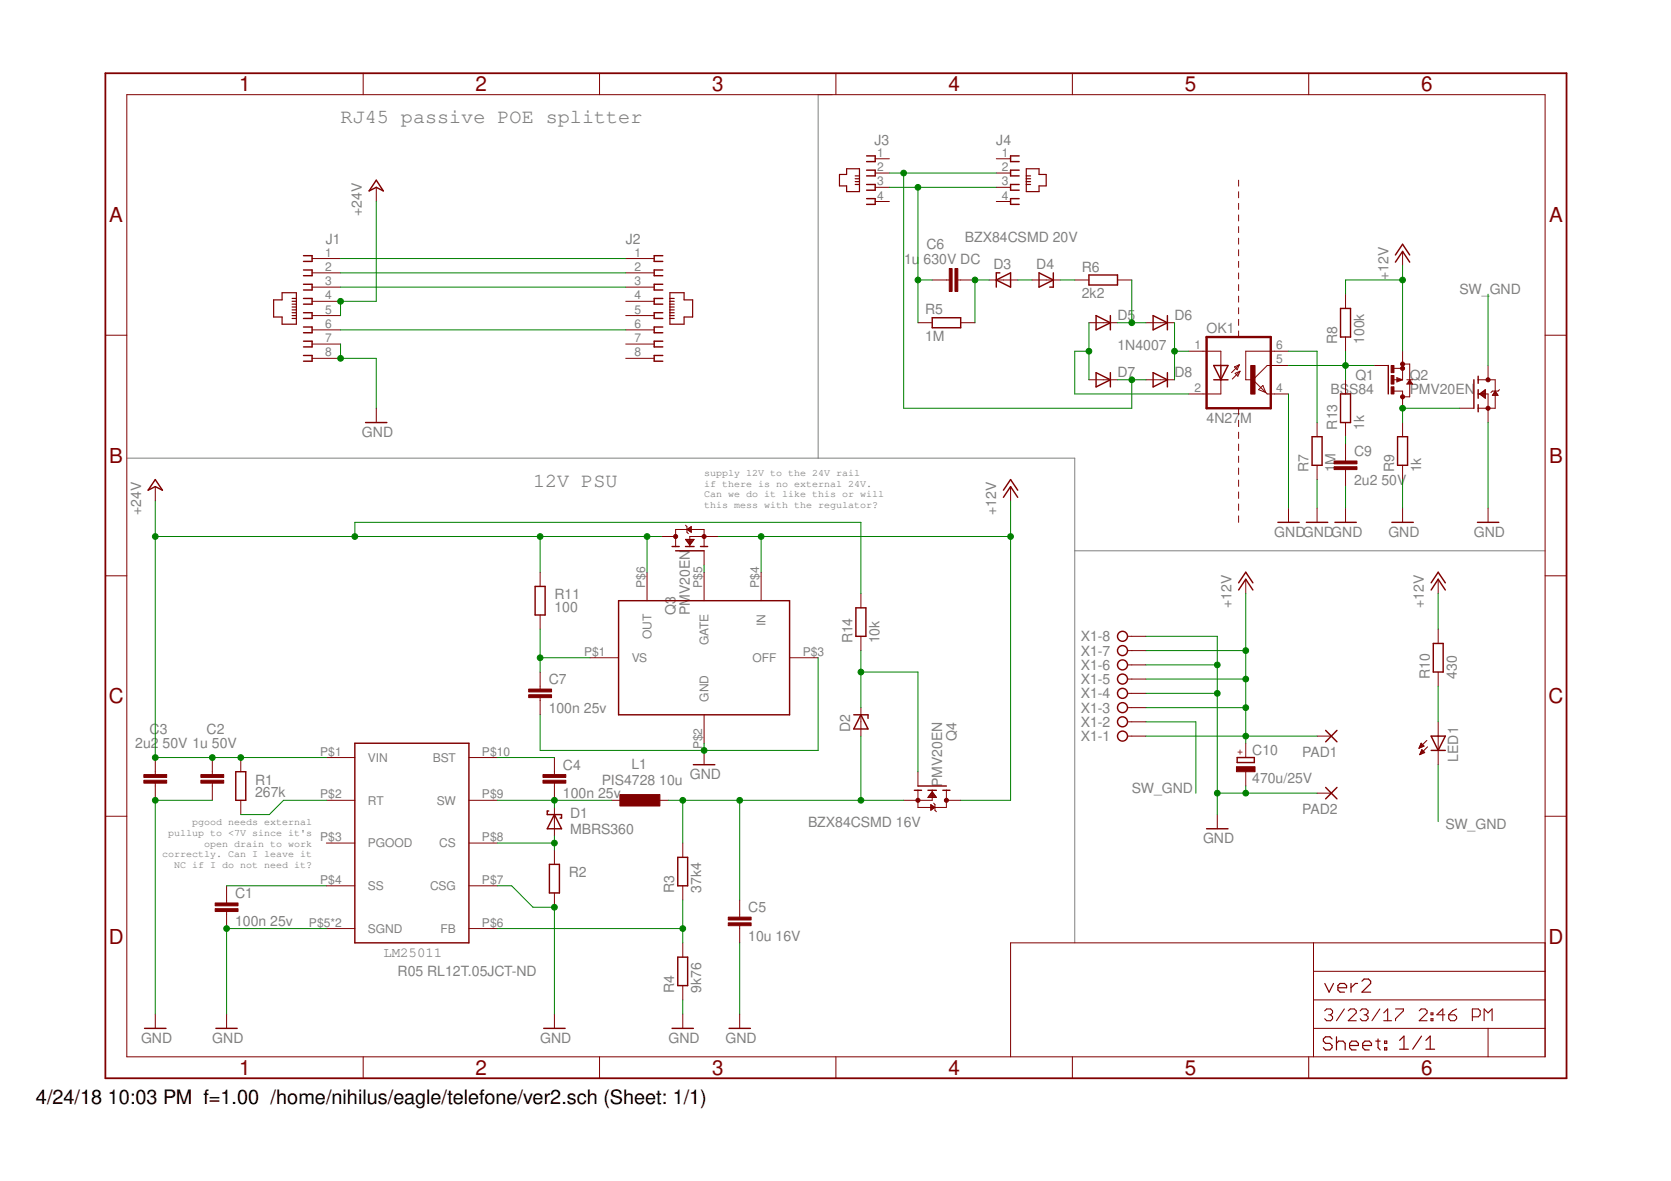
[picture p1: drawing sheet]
<svg xmlns="http://www.w3.org/2000/svg" width="297mm" height="210mm" viewBox="0 0 297 210" stroke-linecap="round" stroke-linejoin="round" font-family="sans-serif">
<path d="M148 16.8h-2.6v64.6M22.5 81.4h168.6v86.2M191.1 97.9h83.6" fill="none" stroke="#808080" stroke-width=".18"/>
<g fill="none" stroke="#800000" stroke-width=".18">
<path d="M22.5 16.8h252.2v171h-252.2zM64.6 13v3.8M106.6 13v3.8M148.6 13v3.8M190.6 13v3.8M232.6 13v3.8M66.9 33.3v2.5M155.6 28.2h2.5M155.6 30.8h2.5M155.6 33.3h2.5M155.6 35.8h2.5M177.1 28.2h2.5"/>
<path d="M177.1 30.8h2.5M177.1 33.3h2.5M177.1 35.8h2.5M220.2 32v1.1M220.2 34.1v1.1M220.2 36.2v1M220.2 38.2v1.1M18.7 59.6h3.8M55.5 46h5M55.5 48.5h5M55.5 51h5M55.5 53.6h5"/>
<path d="M55.5 56.1h5M55.5 58.6h5M111.2 46h5.1M111.2 48.5h5.1M111.2 51h5.1M111.2 53.6h5.1M111.2 56.1h5.1M111.2 58.6h5.1M163.2 57.4h2.5M165.7 49.8h3M170.3 49.8h3M170.8 57.4h2.5"/>
<path d="M175.8 49.8h5.1M183.5 49.8h5M191.1 49.8h2.5M193.6 57.4h5M198.6 49.8h2.6M203.7 57.4h5.1M220.2 58.8v1.1h-1.3M220.2 40.3v1M220.2 42.3v1.1M220.2 44.4v1.1M220.2 46.5v1M220.2 48.5v1.1"/>
<path d="M220.2 50.6v1M220.2 52.6v1.1M220.2 54.7v1.1M220.2 56.8v1M239.2 52.3v2.5M239.2 59.9v2.5M249.3 44.7v2.5M274.7 59.6h3.8M55.5 61.2h5M55.5 63.7h5M66.9 72.6v2.5M111.2 61.2h5.1"/>
<path d="M111.2 63.7h5.1M193.6 67.5h5M203.7 67.5h5.1M211.3 62.4h5.7v2.6M217 67.5v2.5h-5.7M219.4 65.2l.9-.4-.4 .9zM219.6 66.4l.8-.4-.4 .9zM220.2 72.6v1.1M220.2 74.7v1.1M220.2 76.8v1.1M220.2 78.9v1.2M220.3 64.8l-1.4 1.4"/>
<path d="M220.4 66l-1.3 1.4M223.7 69.3l.8-.8 .5 1.3zM225 69.8l.3 .2h3.7M229 62.4h-7.6v5.1h1.1M229 65h-3.7l-2.6 2.5 2.3 2.3M234.1 75.1v2.5M239.2 67.5v2.5M239.2 75.1v2.5M239.2 78.9v3M244.3 65h2.5M247.8 67.5h1.5M247.8 69.5h1.5v3.1"/>
<path d="M247.8 65.5h1.5M248.3 67.1l1 .4-1 .4zM249.3 62.4v5.1M249.3 75.1v2.5M249.3 64.7h1.3v5.8h-1.3M250.1 67.5h1M250.6 67.5l.5 .8h-1zM259.5 72.6h2.5M262.8 70h1.7v5.1M262.8 67.5h3v5.1h-3M263 70l1-.7v1.5zM263.1 69.9h.9"/>
<path d="M263.2 70.2h.8M263.3 69.8h.7M263.4 70.3h.6M263.5 69.7h.5M263.5 70.4h.5M263.6 69.6h.4M263.7 70.5h.3M263.8 69.4h.2M263.8 70.6h.2M263.9 69.3h.1M264 70.8h.1M264.5 65v2.5"/>
<path d="M265.4 70.2h.8M265.5 70h.6M265.5 69.9h.6M265.6 69.8h.4M265.7 69.7h.2M265.8 69.6h.1M265.8 69.5l.5 .8h-1zM266.6 69.3l-.3 .2h-1l-.3 .3M27.6 86.5v2.5M117.6 95.4h2.5M120.1 97.1v-3h5.1v3M121.9 93.3l.2 .3v1l.3 .2"/>
<path d="M121.9 95.9h1.5l-.8 1zM121.9 95.9h1.5M122 96h1.3M122.1 96.1h1.1M122.1 94.1l.8-.5v1zM122.2 96.3h.9M122.3 96.4h.7M122.3 94.2h.6M122.3 94h.6M122.3 96.5h.6M122.4 96.6h.4M122.5 93.9h.4"/>
<path d="M122.5 94.3h.4M122.5 96.8h.2M122.6 96.9h.1M122.7 94.5h.2M122.7 93.7h.2M122.8 93.6h.1M122.9 94.6h.1M125.2 97.9v2.5M127.7 95.4h-5.1v1.7M179.6 86.5v2.5M220.2 81.1v1.1M220.2 83.2v1.1"/>
<path d="M220.2 85.3v1.1M220.2 87.4v1.2M220.2 89.6v1.1M220.2 91.7v1.1M229 90.3v2.5M234.1 82.7v2.5M234.1 90.3v2.5M239.2 83.5v3M239.2 90.3v2.5M249.3 82.7v2.5M249.3 90.3v2.5M264.5 90.3v2.5"/>
<path d="M18.7 102.3h3.8M96 101.7v2.5M96 109.3v2.5M96 119.4v3.1M104.9 116.9h5.1M115 101.7v5.1M125.2 101.7v5.1M135.3 101.7v5.1M140.4 116.9h5M153 105.5v2.5M153 113.1v2.5M200.4 118.2h3.3"/>
<path d="M200.4 115.6h3.3M200.4 113.1h3.3M221.4 103v2.5M255.7 103v2.5M255.7 111.8v2.6M255.7 119.4v2.6M274.7 102.3h3.8M27.6 134.6v3.1M27.6 139.2v3M37.7 134.6v3.1M37.7 139.2v3M42.8 134.6v2.6"/>
<path d="M58 134.6h5.1M83.4 134.6h5M96 124v3M98.6 134.6v3.1M98.6 139.2v3M125.2 127v5.1M125.2 133.4v2.5M153 125.8v5M163.2 137.2v2.5M200.4 130.8h3.3M200.4 128.3h3.3M200.4 125.8h3.3"/>
<path d="M200.4 123.2h3.3M200.4 120.7h3.3M221.4 132.1v2.5M221.4 137.2v2.5M234.1 130.8h2.6M252.3 132.9h.1M252.3 132.8h.3M252.4 132.7h.5M252.4 132.6h.7M252.4 134h.2M252.5 132.5h.5M252.5 133.9h.4"/>
<path d="M252.5 132.4h.4M252.5 133.8h.7M252.6 132.2h.2M252.6 133.7h.6M252.6 132.1l-.4 .9M252.6 132.1l.5 .5M252.6 132.1h.1M252.6 133.5h.4M252.7 133.4h.2M252.7 133.3h.1M252.8 133.2l.5 .6-.9 .3zM253.1 132.6l-.9 .4"/>
<path d="M253.6 131.6l-1.4 1.4M253.8 132.7l-1.4 1.4M255.7 128.3v7.6M18.7 145.1h3.8M40.3 157.4v3.1M42.8 142.2v2.6M58 142.2h5.1M58 149.8h5.1M58 157.4h5.1M83.4 142.2h5M83.4 149.8h5M83.4 157.4h5"/>
<path d="M98.6 143.5v5.1M98.6 151.1v2.5M98.6 158.7v2.5M108.7 142.2h2.5M116.3 142.2h2.5M121.4 149.8v2.6M121.4 157.4v2.6M131.5 160v3M163.2 140.5v3h5v-3M165 141.6h1.4M165.1 141.5h1.2M165.2 141.4h1"/>
<path d="M165.3 141.2h.8M165.4 141.1h.6M165.5 143l.7 .5-.7 .5zM165.5 143.9h.1M165.5 143.8h.3M165.5 143.7h.5M165.5 143.5h.7M165.5 143.4h.6M165.5 143.3h.4M165.5 143.2h.2M165.5 143h.1M165.5 141h.4"/>
<path d="M165.6 140.9h.2M165.7 140.8h.1M165.7 140.5v1.7h-5.1M165.7 140.7l.8 1h-1.5zM166 142.7l.2 .3v1l.3 .3M168.2 142.2h2.6M216.4 144.8v2.5M234.1 141h2.6M274.7 145.1h3.8M40.3 162v3M58 165h5.1M83.4 165h5"/>
<path d="M121.4 167.6v2.5M121.4 175.2v2.5M131.5 164.5v3.1M233.5 167.6v20.2M233.5 177.7h41.2M233.5 172.6h41.2M274.7 167.6h-95.1v20.2M27.6 180.2v2.6M40.3 180.2v2.6M64.6 187.8v3.8M98.6 180.2v2.6M106.6 187.8v3.8"/>
<path d="M121.4 180.2v2.6M131.5 180.2v2.6M148.6 187.8v3.8M190.6 187.8v3.8M232.6 187.8v3.8M233.5 182.8h41.2M264.5 182.8v5"/>
</g>
<g fill="none" stroke="#800000" stroke-width=".21">
<path d="M149.2 31h1.3v-1h2.3v4.1h-2.3v-1.1h-1.3zM152 31.3h.8M152 31.8h.8M152 32.3h.8M152 32.8h.8M182.4 30h2.3v1h1.3v2h-1.3v1.1h-2.3zM182.4 31.3h.8M182.4 31.8h.8M182.4 32.3h.8M182.4 32.8h.8M48.6 53.3h1.5v-1.3h2.6v5.6h-2.6v-1.3h-1.5zM51.9 53h.8"/>
<path d="M51.9 53.6h.8M51.9 54.1h.8M51.9 54.6h.8M51.9 55.1h.8M51.9 55.6h.8M51.9 56.1h.8M51.9 56.6h.8M119.1 52h2.5v1.3h1.5v3h-1.5v1.3h-2.5zM119.1 53h.7M119.1 53.6h.7M119.1 54.1h.7M119.1 54.6h.7"/>
<path d="M119.1 55.1h.7M119.1 55.6h.7M119.1 56.1h.7M119.1 56.6h.7M235.5 174.8l.8 1.5 .7-1.5M237.8 175.6h1.6v-.4l-.4-.4h-.8l-.4 .4v.8l.4 .3h.8M240.2 174.8v1.5M241.3 174.8h-.4l-.7 .8M242.1 174.4l.4-.4h.8l.3 .4v.4l-1.5 1.5h1.5M236.8 184.7l-.4-.4h-.8l-.4 .4v.3l.4 .4h.8l.4 .4v.4l-.4 .4h-.8l-.4-.4M237.6 184.3v2.3M237.6 185.4l.4-.4h.7l.4 .4v1.2"/>
<path d="M239.9 185.8h1.6v-.4l-.4-.4h-.8l-.4 .4v.8l.4 .4h.8M242.2 185.8h1.6v-.4l-.4-.4h-.8l-.4 .4v.8l.4 .4h.8M244.6 185h.7M245 184.7v1.5l.3 .4M246.1 185h.4v.4h-.4zM246.1 186.2h.4v.4h-.4zM248.8 184.9l.8-.8v2.4M248.8 186.5h1.6M252.7 184.1l-1.6 2.4M253.5 186.5h1.5M253.5 184.9l.7-.8v2.4"/>
</g>
<g fill="none" stroke="#800000" stroke-width=".19">
<path d="M235.5 179.7l.3-.4h.7l.4 .4v.3l-.4 .4M239 179.3l-1.4 2.1M239.7 179.7l.3-.4h.7l.4 .4v.3l-1.4 1.4h1.4M241.8 179.7l.3-.4h.7l.4 .4v.3l-.4 .4M245.3 179.3l-1.4 2.1M248.1 179.3h1.4v.4l-1.4 1.4v.3M252.3 179.7l.3-.4h.7l.4 .4v.3l-1.4 1.4h1.4M258.9 179.3l-.7 .4-.7 .7M236.2 180.4h.3M236.5 180.4l.4 .3v.4l-.4 .3h-.7l-.3-.3M242.5 180.4h.3M242.8 180.4l.4 .3v.4l-.4 .3h-.7l-.3-.3"/>
<path d="M246 181.4h1.4M246 180l.7-.7v2.1M254.4 180h.3v.4h-.3zM254.4 181.1h.3v.3h-.3zM256.8 180.4h-1.4l1.1-1.1v2.1M257.5 180.4h1.1l.3 .3v.4l-.3 .3h-.7l-.4-.3zM261.7 180.7h1.1l.3-.3v-.7l-.3-.4h-1.1v2.1M263.8 181.4v-2.1l.7 .7 .7-.7v2.1"/>
</g>
<path d="M18.7 13h259.8v178.6h-259.8z" fill="none" stroke="#800000" stroke-width=".32"/>
<g fill="none" stroke="#800000" stroke-width=".25">
<path d="M66.9 32l1.2 1.9-1.2-.6-1.3 .6zM154.1 27.7h1.5v1h-1.5M154.1 30.2h1.5v1.1h-1.5M154.1 32.8h1.5v1h-1.5M154.1 35.3h1.5v1h-1.5M181.2 27.7h-1.6v1h1.6M181.2 30.2h-1.6v1.1h1.6M181.2 32.8h-1.6v1h1.6M181.2 35.3h-1.6v1h1.6M54 45.4h1.5v1.1h-1.5M54 48h1.5v1h-1.5M54 50.5h1.5v1h-1.5"/>
<path d="M54 53h1.5v1.1h-1.5M54 55.6h1.5v1h-1.5M54 58.1h1.5v1h-1.5M117.8 45.4h-1.5v1.1h1.5M117.8 48h-1.5v1h1.5M117.8 50.5h-1.5v1h1.5M117.8 53h-1.5v1.1h1.5M117.8 55.6h-1.5v1h1.5M117.8 58.1h-1.5v1h1.5M165.7 56.5h5.1v1.8h-5.1zM177.1 49.8l2.5-1.3v2.5zM177.7 48.5h-.6v2.5"/>
<path d="M184.7 48.5l2.5 1.3-2.5 1.2zM187.2 48.5v2.5h-.6M193.6 48.9h5v1.8h-5zM194.8 56.1l2.6 1.3-2.6 1.2zM197.4 56.1v2.5M205 56.1l2.5 1.3-2.5 1.2zM207.5 56.1v2.5M238.3 54.8h1.8v5.1h-1.8zM248.1 46.6l1.2-1.9 1.3 1.9M248.1 45.3l1.2-1.9 1.3 1.9M54 60.6h1.5v1.1h-1.5M54 63.2h1.5v1h-1.5"/>
<path d="M65 75.1h3.8M117.8 60.6h-1.5v1.1h1.5M117.8 63.2h-1.5v1h1.5M194.8 66.2l2.6 1.3-2.6 1.3zM197.4 66.2v2.6M205 66.2l2.5 1.3-2.5 1.3zM207.5 66.2v2.6M215.8 65h2.5l-1.3 2.5zM215.8 67.5h2.5M217 65v2.5M233.2 77.6h1.8v5.1h-1.8zM238.3 70h1.8v5.1h-1.8z"/>
<path d="M246.8 65v5M248.4 77.6h1.8v5.1h-1.8zM248.8 67.5l-.4-.1v.2l.5-.1M250.6 67.8l.2 .3h-.5zM262 67.5v5.1M262.8 66.9v1.2M262.8 69.3v1.5M262.8 71.9v1.3M27.6 85.2l1.3 1.9-1.3-.6-1.3 .6zM119.5 97.1h1.2M120.1 97.9h5.1M121.9 97.1h1.5"/>
<path d="M124.5 97.1h1.3M178.4 88.4l1.2-1.9 1.3 1.9M178.4 87.1l1.2-1.9 1.3 1.9M227.2 92.8h3.7M232.2 92.8h3.8M237.3 92.8h3.8M247.4 92.8h3.8M262.6 92.8h3.8M95.1 104.2h1.8v5.1h-1.8zM110 106.8h30.4v20.2h-30.4zM152.1 108h1.8v5.1h-1.8zM220.2 104.9l1.2-1.9 1.3 1.9"/>
<path d="M220.2 103.6l1.2-1.9 1.3 1.9M254.4 104.9l1.3-1.9 1.2 1.9M254.4 103.6l1.3-1.9 1.2 1.9M254.8 114.4h1.7v5h-1.7zM41.9 137.2h1.8v5h-1.8zM63.1 132.1h20.3v35.5h-20.3zM123.3 135.9h3.8M151.8 127h2.5v.7M153 127l1.3 2.6h-2.5zM163.2 139.7h5M219.9 134.6h3.1v.9h-3.1zM235.6 129.8l2.1 2"/>
<path d="M235.6 140l2.1 2M237.7 129.8l-2.1 2M237.7 140l-2.1 2M254.4 130.8h2.5l-1.2 2.6zM254.4 133.4h2.5M97.5 144.1h-.2v.7h2.5v.6h-.2M97.7 153.6h1.7v5.1h-1.7zM98.6 144.8l1.2 2.5h-2.5zM120.5 152.4h1.7v5h-1.7zM162.5 140.5h1.3M165 140.5h1.5M167.6 140.5h1.3"/>
<path d="M214.5 147.3h3.8M120.5 170.1h1.7v5.1h-1.7zM25.7 182.8h3.8M38.4 182.8h3.8M96.6 182.8h3.9M119.5 182.8h3.8M129.6 182.8h3.8"/>
<circle cx="199.5" cy="118.2" r=".89"/>
<circle cx="199.5" cy="115.6" r=".89"/>
<circle cx="199.5" cy="113.1" r=".89"/>
<circle cx="199.5" cy="130.8" r=".89"/>
<circle cx="199.5" cy="128.3" r=".89"/>
<circle cx="199.5" cy="125.8" r=".89"/>
<circle cx="199.5" cy="123.2" r=".89"/>
<circle cx="199.5" cy="120.7" r=".89"/>
</g>
<g fill="#800000" stroke="#800000" stroke-width=".18">
<path d="M38.2 161.5h4.1v.5h-4.1z"/>
<path d="M38.2 160.5h4.1v.5h-4.1z"/>
<path d="M35.7 138.7h4.1v.5h-4.1z"/>
<path d="M35.7 137.7h4.1v.5h-4.1z"/>
<path d="M25.6 138.7h4v.5h-4z"/>
<path d="M25.6 137.7h4v.5h-4z"/>
<path d="M96.5 138.7h4.1v.5h-4.1z"/>
<path d="M96.5 137.7h4.1v.5h-4.1z"/>
<path d="M110.2 141.2h7.1v2.1h-7.1z"/>
<path d="M129.5 164h4v.5h-4z"/>
<path d="M129.5 163h4v.5h-4z"/>
<path d="M169.8 47.7h.5v4.1h-.5z"/>
<path d="M168.7 47.7h.5v4.1h-.5z"/>
<path d="M222.3 65h.8v5h-.8z"/>
<path d="M247.3 68.7h.5v1.3h-.5z"/>
<path d="M247.3 65h.5v1.2h-.5z"/>
<path d="M247.3 66.7h.5v1.6h-.5z"/>
<path d="M94 123.5h4v.5h-4z"/>
<path d="M94 122.5h4v.5h-4z"/>
<path d="M237.2 83h4v.5h-4z"/>
<path d="M237.2 81.9h4v.5h-4z"/>
<path d="M219.8 136.3h3.3v.9h-3.3z"/>
</g>
<path d="M214.5 59.9h11.4v12.7h-11.4z" fill="none" stroke="#800000" stroke-width=".42"/>
<g fill="#800000" stroke="#800000" stroke-width=".18">
<circle cx="249.3" cy="64.7" r=".36"/>
<circle cx="249.3" cy="65.5" r=".36"/>
<circle cx="249.3" cy="70.5" r=".36"/>
<circle cx="264.5" cy="72.6" r=".36"/>
<circle cx="264.5" cy="67.5" r=".36"/>
<circle cx="125.2" cy="95.4" r=".36"/>
<circle cx="120.1" cy="95.4" r=".36"/>
<circle cx="163.2" cy="142.2" r=".36"/>
<circle cx="168.2" cy="142.2" r=".36"/>
</g>
<g fill="none" stroke="#008000" stroke-width=".18">
<path d="M66.9 35.8v17.8h-6.4v2.5M158.1 33.3h19M158.1 30.8h19M160.6 30.8v41.8h40.6v-5.1M163.2 33.3v24.1M60.5 46h50.7M60.5 48.5h50.7M60.5 51h50.7M60.5 58.6h50.7M163.2 49.8h2.5M175.8 49.8h-2.5v7.6M180.9 49.8h2.6"/>
<path d="M188.5 49.8h2.6M193.6 57.4v10.1M198.6 57.4h5.1M201.2 49.8v7.6M208.8 57.4v10.1M249.3 47.2v15.2M249.3 49.8h-10.1v2.5M264.5 52.3v12.7M60.5 61.2v2.5h6.4v8.9M193.6 62.4h-2.5v7.6h20.2M198.6 67.5h5.1M208.8 62.4h2.5"/>
<path d="M229 62.4h5.1v12.7M229 70v20.3M229 65h15.3M239.2 62.4v5.1M239.2 77.6v1.3M259.5 72.6h-10.2v2.5M264.5 75.1v15.2M27.6 89v45.6h30.4M27.6 95.4h90M63.1 95.4v-2.6h89.9v12.7M96 95.4v6.3M115 95.4v6.3"/>
<path d="M127.7 95.4h51.9M135.3 95.4v6.3M179.6 89v53.2h-8.8M234.1 85.2v5.1M239.2 86.5v3.8M249.3 85.2v5.1M96 111.8v7.6M96 116.9h8.9M125.2 100.4v1.3M145.4 116.9v16.5h-49.4v-6.4M153 115.6v10.2M153 119.4h10.2v17.8"/>
<path d="M203.7 113.1h12.7v31.7M203.7 118.2h12.7M203.7 115.6h17.7M221.4 105.5v26.6M255.7 105.5v6.3M88.4 134.6h10.2M125.2 132.1v1.3M153 130.8v11.4M203.7 123.2h12.7M203.7 130.8h30.4M203.7 120.7h17.7M203.7 125.8h17.7"/>
<path d="M203.7 128.3h8.9v12.7M221.4 139.7v1.3M255.7 122v6.3M255.7 135.9v10.1M37.7 142.2h-10.1v38M40.3 157.4h17.7M58 142.2h-7.6l-2.5 2.6h-5.1M88.4 157.4h2.6l3.7 3.8h3.9v19M88.4 142.2h20.3M88.4 149.8h10.2M98.6 142.2v1.3M98.6 148.6v2.5"/>
<path d="M118.8 142.2h41.8M121.4 142.2v7.6M121.4 160v7.6M131.5 142.2v17.8M216.4 141h17.7M58 165h-17.7v15.2M88.4 165h33M121.4 177.7v2.5M131.5 167.6v12.6"/>
</g>
<g fill="#008000" stroke="#008000" stroke-width=".18">
<circle cx="27.6" cy="142.2" r=".51"/>
<circle cx="40.3" cy="165" r=".51"/>
<circle cx="98.6" cy="161.2" r=".51"/>
<circle cx="60.5" cy="63.7" r=".51"/>
<circle cx="216.4" cy="141" r=".51"/>
<circle cx="216.4" cy="118.2" r=".51"/>
<circle cx="216.4" cy="123.2" r=".51"/>
<circle cx="221.4" cy="141" r=".51"/>
<circle cx="125.2" cy="133.4" r=".51"/>
<circle cx="98.6" cy="142.2" r=".51"/>
<circle cx="98.6" cy="149.8" r=".51"/>
<circle cx="121.4" cy="165" r=".51"/>
<circle cx="42.8" cy="134.6" r=".51"/>
<circle cx="37.7" cy="134.6" r=".51"/>
<circle cx="27.6" cy="134.6" r=".51"/>
<circle cx="115" cy="95.4" r=".51"/>
<circle cx="27.6" cy="95.4" r=".51"/>
<circle cx="96" cy="95.4" r=".51"/>
<circle cx="63.1" cy="95.4" r=".51"/>
<circle cx="60.5" cy="53.6" r=".51"/>
<circle cx="135.3" cy="95.4" r=".51"/>
<circle cx="179.6" cy="95.4" r=".51"/>
<circle cx="249.3" cy="49.8" r=".51"/>
<circle cx="221.4" cy="115.6" r=".51"/>
<circle cx="221.4" cy="120.7" r=".51"/>
<circle cx="221.4" cy="125.8" r=".51"/>
<circle cx="221.4" cy="130.8" r=".51"/>
<circle cx="163.2" cy="33.3" r=".51"/>
<circle cx="163.2" cy="49.8" r=".51"/>
<circle cx="173.3" cy="49.8" r=".51"/>
<circle cx="201.2" cy="57.4" r=".51"/>
<circle cx="193.6" cy="62.4" r=".51"/>
<circle cx="208.8" cy="62.4" r=".51"/>
<circle cx="201.2" cy="67.5" r=".51"/>
<circle cx="160.6" cy="30.8" r=".51"/>
<circle cx="239.2" cy="65" r=".51"/>
<circle cx="249.3" cy="72.6" r=".51"/>
<circle cx="96" cy="116.9" r=".51"/>
<circle cx="121.4" cy="142.2" r=".51"/>
<circle cx="131.5" cy="142.2" r=".51"/>
<circle cx="153" cy="142.2" r=".51"/>
<circle cx="153" cy="119.4" r=".51"/>
</g>
<g font-size="3.7" fill="#800000">
<text x="42.5" y="16.2">1</text>
<text x="84.6" y="16.2">2</text>
<text x="126.6" y="16.2">3</text>
<text x="168.6" y="16.2">4</text>
<text x="210.6" y="16.2">5</text>
<text x="252.6" y="16.2">6</text>
<text x="19.4" y="39.5">A</text>
<text x="275.4" y="39.5">A</text>
<text x="19.4" y="82.2">B</text>
<text x="275.4" y="82.2">B</text>
<text x="19.3" y="125">C</text>
<text x="275.3" y="125">C</text>
<text x="19.3" y="167.8">D</text>
<text x="275.3" y="167.8">D</text>
<text x="42.5" y="191">1</text>
<text x="84.6" y="191">2</text>
<text x="126.6" y="191">3</text>
<text x="168.6" y="191">4</text>
<text x="210.6" y="191">5</text>
<text x="252.6" y="191">6</text>
</g>
<g font-size="3.6" fill="#808080">
<text x="60.5" y="21.9">RJ45 passive POE splitter</text>
<text x="94.8" y="86.5">12V PSU</text>
</g>
<g font-size="3.5">
<text x="6.4" y="196.2">4/24/18</text>
<text x="19.2" y="196.2">10:03 PM f=1.00 /home/nihilus/eagle/telefone/ver2.sch (Sheet: 1/1)</text>
</g>
<g font-size="2.5" fill="#808080">
<text x="155.5" y="25.7">J3</text>
<text x="177.1" y="25.7">J4</text>
<text x="64.3" y="38.4" transform="rotate(-90 64.3 38.4)">+24V</text>
<text x="57.9" y="43.4">J1</text>
<text x="111.2" y="43.4">J2</text>
<text x="160.7" y="46.8">1u</text>
<text x="164.2" y="46.8">630V DC</text>
<text x="164.7" y="44.3">C6</text>
<text x="171.5" y="43">BZX84CSMD 20V</text>
<text x="176.6" y="47.9">D3</text>
<text x="184.2" y="47.9">D4</text>
<text x="192.3" y="53.1">2k2</text>
<text x="192.3" y="48.3">R6</text>
<text x="246.8" y="49.8" transform="rotate(-90 246.8 49.8)">+12V</text>
<text x="259.5" y="52.3">SW_</text>
<text x="264.8" y="52.3">GND</text>
<text x="164.4" y="55.9">R5</text>
<text x="198.6" y="56.9">D5</text>
<text x="208.8" y="56.9">D6</text>
<text x="214.5" y="59.3">OK1</text>
<text x="164.4" y="60.7">1M</text>
<text x="198.6" y="62.2">1N4007</text>
<text x="237.7" y="61.2" transform="rotate(-90 237.7 61.2)">R8</text>
<text x="242.5" y="61.2" transform="rotate(-90 242.5 61.2)">100k</text>
<text x="198.6" y="67">D7</text>
<text x="208.8" y="67">D8</text>
<text x="236.5" y="70">BSS84</text>
<text x="240.9" y="67.5">Q1</text>
<text x="250.6" y="70">PMV20EN</text>
<text x="250.6" y="67.5">Q2</text>
<text x="64.3" y="77.6">GND</text>
<text x="214.5" y="75.1">4N27M</text>
<text x="237.7" y="76.4" transform="rotate(-90 237.7 76.4)">R13</text>
<text x="242.5" y="76.4" transform="rotate(-90 242.5 76.4)">1k</text>
<text x="232.6" y="84" transform="rotate(-90 232.6 84)">R7</text>
<text x="237.4" y="84" transform="rotate(-90 237.4 84)">1</text>
<text x="237.4" y="82.6" transform="rotate(-90 237.4 82.6)">M</text>
<text x="240.7" y="81">C9</text>
<text x="247.8" y="84" transform="rotate(-90 247.8 84)">R9</text>
<text x="252.6" y="84" transform="rotate(-90 252.6 84)">1k</text>
<text x="240.7" y="86.1">2u2</text>
<text x="245.6" y="86.1">50V</text>
<text x="25.1" y="91.6" transform="rotate(-90 25.1 91.6)">+24V</text>
<text x="177.1" y="91.6" transform="rotate(-90 177.1 91.6)">+12V</text>
<text x="226.5" y="95.4">GNDGNDGND</text>
<text x="246.8" y="95.4">GND</text>
<text x="262" y="95.4">GND</text>
<text x="98.6" y="106.5">R11</text>
<text x="98.6" y="108.8">100</text>
<text x="120.1" y="109.3" transform="rotate(-90 120.1 109.3)">Q3</text>
<text x="122.6" y="109.3" transform="rotate(-90 122.6 109.3)">PMV20EN</text>
<text x="192.1" y="114">X1-8</text>
<text x="218.9" y="108" transform="rotate(-90 218.9 108)">+12V</text>
<text x="253.1" y="108" transform="rotate(-90 253.1 108)">+12V</text>
<text x="151.5" y="114.4" transform="rotate(-90 151.5 114.4)">R14</text>
<text x="156.3" y="114.4" transform="rotate(-90 156.3 114.4)">10k</text>
<text x="192.1" y="119.1">X1-6</text>
<text x="192.1" y="116.5">X1-7</text>
<text x="97.5" y="121.6">C7</text>
<text x="192.1" y="124.1">X1-4</text>
<text x="192.1" y="121.6">X1-5</text>
<text x="254.2" y="120.7" transform="rotate(-90 254.2 120.7)">R10</text>
<text x="259" y="120.7" transform="rotate(-90 259 120.7)">430</text>
<text x="26.6" y="130.5">C3</text>
<text x="36.7" y="130.5">C2</text>
<text x="97.5" y="126.7">100n 25v</text>
<text x="151.1" y="130.1" transform="rotate(-90 151.1 130.1)">D2</text>
<text x="170" y="131.6" transform="rotate(-90 170 131.6)">Q4</text>
<text x="192.1" y="131.7">X1-1</text>
<text x="192.1" y="129.2">X1-2</text>
<text x="192.1" y="126.7">X1-3</text>
<text x="24.1" y="133">2u2</text>
<text x="28.9" y="133">50V 1u 50V</text>
<text x="100.1" y="136.8">C4</text>
<text x="112.3" y="136.6">L1</text>
<text x="222.6" y="134.2">C10</text>
<text x="231.5" y="134.5">PAD1</text>
<text x="259.2" y="135.4" transform="rotate(-90 259.2 135.4)">LED1</text>
<text x="45.3" y="141.7">267k</text>
<text x="45.3" y="139.5">R1</text>
<text x="100.1" y="141.9">100n 25v</text>
<text x="107" y="139.5">PIS4728</text>
<text x="117.2" y="139.5">10u</text>
<text x="122.6" y="138.4">GND</text>
<text x="167.5" y="139.9" transform="rotate(-90 167.5 139.9)">PMV20EN</text>
<text x="201.2" y="141">SW_GND</text>
<text x="222.6" y="139.2">470u/25V</text>
<text x="101.3" y="148.2">MBRS360</text>
<text x="101.3" y="145.4">D1</text>
<text x="143.7" y="146.9">BZX84CSMD 16V</text>
<text x="213.9" y="149.8">GND</text>
<text x="231.5" y="144.6">PAD2</text>
<text x="256.9" y="147.3">SW_GND</text>
<text x="101.1" y="155.9">R2</text>
<text x="41.8" y="159.6">C1</text>
<text x="119.9" y="158.7" transform="rotate(-90 119.9 158.7)">R3</text>
<text x="124.7" y="158.7" transform="rotate(-90 124.7 158.7)">37k4</text>
<text x="41.8" y="164.7">100n 25v</text>
<text x="133" y="167.2">10u 16V</text>
<text x="133" y="162.1">C5</text>
<text x="68.1" y="170.1">LM25011</text>
<text x="70.7" y="173.4">R05 RL12T.05JCT-ND</text>
<text x="119.9" y="176.4" transform="rotate(-90 119.9 176.4)">R4</text>
<text x="124.7" y="176.4" transform="rotate(-90 124.7 176.4)">9k76</text>
<text x="25.1" y="185.3">GND</text>
<text x="37.7" y="185.3">GND</text>
<text x="96" y="185.3">GND</text>
<text x="118.8" y="185.3">GND</text>
<text x="129" y="185.3">GND</text>
</g>
<g font-size="2.1" fill="#808080">
<text x="155.9" y="27.9">1</text>
<text x="178.1" y="27.9">1</text>
<text x="155.9" y="30.4">2</text>
<text x="155.9" y="32.9">3</text>
<text x="155.9" y="35.5">4</text>
<text x="178.1" y="30.4">2</text>
<text x="178.1" y="32.9">3</text>
<text x="178.1" y="35.5">4</text>
<text x="57.8" y="45.6">1</text>
<text x="112.8" y="45.6">1</text>
<text x="57.8" y="48.1">2</text>
<text x="57.8" y="50.7">3</text>
<text x="57.8" y="53.2">4</text>
<text x="112.8" y="48.1">2</text>
<text x="112.8" y="50.7">3</text>
<text x="112.8" y="53.2">4</text>
<text x="57.8" y="55.7">5</text>
<text x="57.8" y="58.3">6</text>
<text x="112.8" y="55.7">5</text>
<text x="112.8" y="58.3">6</text>
<text x="57.8" y="60.8">7</text>
<text x="57.8" y="63.3">8</text>
<text x="112.8" y="60.8">7</text>
<text x="112.8" y="63.3">8</text>
<text x="212.3" y="62.1">1</text>
<text x="226.9" y="62.1">6</text>
<text x="226.9" y="64.6">5</text>
<text x="212.3" y="69.7">2</text>
<text x="226.9" y="69.7">4</text>
<text x="114.7" y="104.4" transform="rotate(-90 114.7 104.4)">P$6</text>
<text x="124.8" y="104.4" transform="rotate(-90 124.8 104.4)">P$5</text>
<text x="134.9" y="104.4" transform="rotate(-90 134.9 104.4)">P$4</text>
<text x="115.8" y="113.6" transform="rotate(-90 115.8 113.6)">OUT</text>
<text x="136.1" y="111.2" transform="rotate(-90 136.1 111.2)">IN</text>
<text x="103.8" y="116.5">P$1</text>
<text x="112.3" y="117.7">VS</text>
<text x="125.9" y="114.7" transform="rotate(-90 125.9 114.7)">GATE</text>
<text x="133.8" y="117.7">OFF</text>
<text x="142.7" y="116.5">P$3</text>
<text x="125.9" y="124.7" transform="rotate(-90 125.9 124.7)">GND</text>
<text x="56.9" y="134.3">P$1</text>
<text x="65.4" y="135.4">VIN</text>
<text x="76.9" y="135.4">BST</text>
<text x="85.7" y="134.3">P$10</text>
<text x="124.8" y="133.2" transform="rotate(-90 124.8 133.2)">P$2</text>
<text x="56.9" y="141.9">P$2</text>
<text x="65.4" y="143">RT</text>
<text x="77.6" y="143">SW</text>
<text x="85.7" y="141.9">P$9</text>
<text x="56.9" y="149.5">P$3</text>
<text x="85.7" y="149.5">P$8</text>
<text x="65.4" y="150.6">PGOOD</text>
<text x="78.1" y="150.6">CS</text>
<text x="56.9" y="157.1">P$4</text>
<text x="65.4" y="158.2">SS</text>
<text x="76.4" y="158.2">CSG</text>
<text x="85.7" y="157.1">P$7</text>
<text x="54.9" y="164.7">P$5*2</text>
<text x="65.4" y="165.8">SGND</text>
<text x="78.3" y="165.8">FB</text>
<text x="85.7" y="164.7">P$6</text>
</g>
<g font-size="1.8" fill="#808080">
<text x="125.2" y="84.6">supply 12V to the 24V rail</text>
<text x="125.2" y="86.5">if there is no external 24V.</text>
<text x="125.2" y="88.4">Can we do it like this or will</text>
<text x="125.2" y="90.3">this mess with the regulator?</text>
<text x="29.9" y="148.6">pullup to &lt;7V since it's</text>
<text x="34.1" y="146.7">pgood needs external</text>
<text x="28.8" y="152.4">correctly. Can I leave it</text>
<text x="30.9" y="154.3">NC if I do not need it?</text>
<text x="36.3" y="150.5">open drain to work</text>
</g>
<text font-size="1.8" fill="#800000" x="220.9" y="134.2" transform="rotate(-90 220.9 134.2)">+</text>
</svg>
